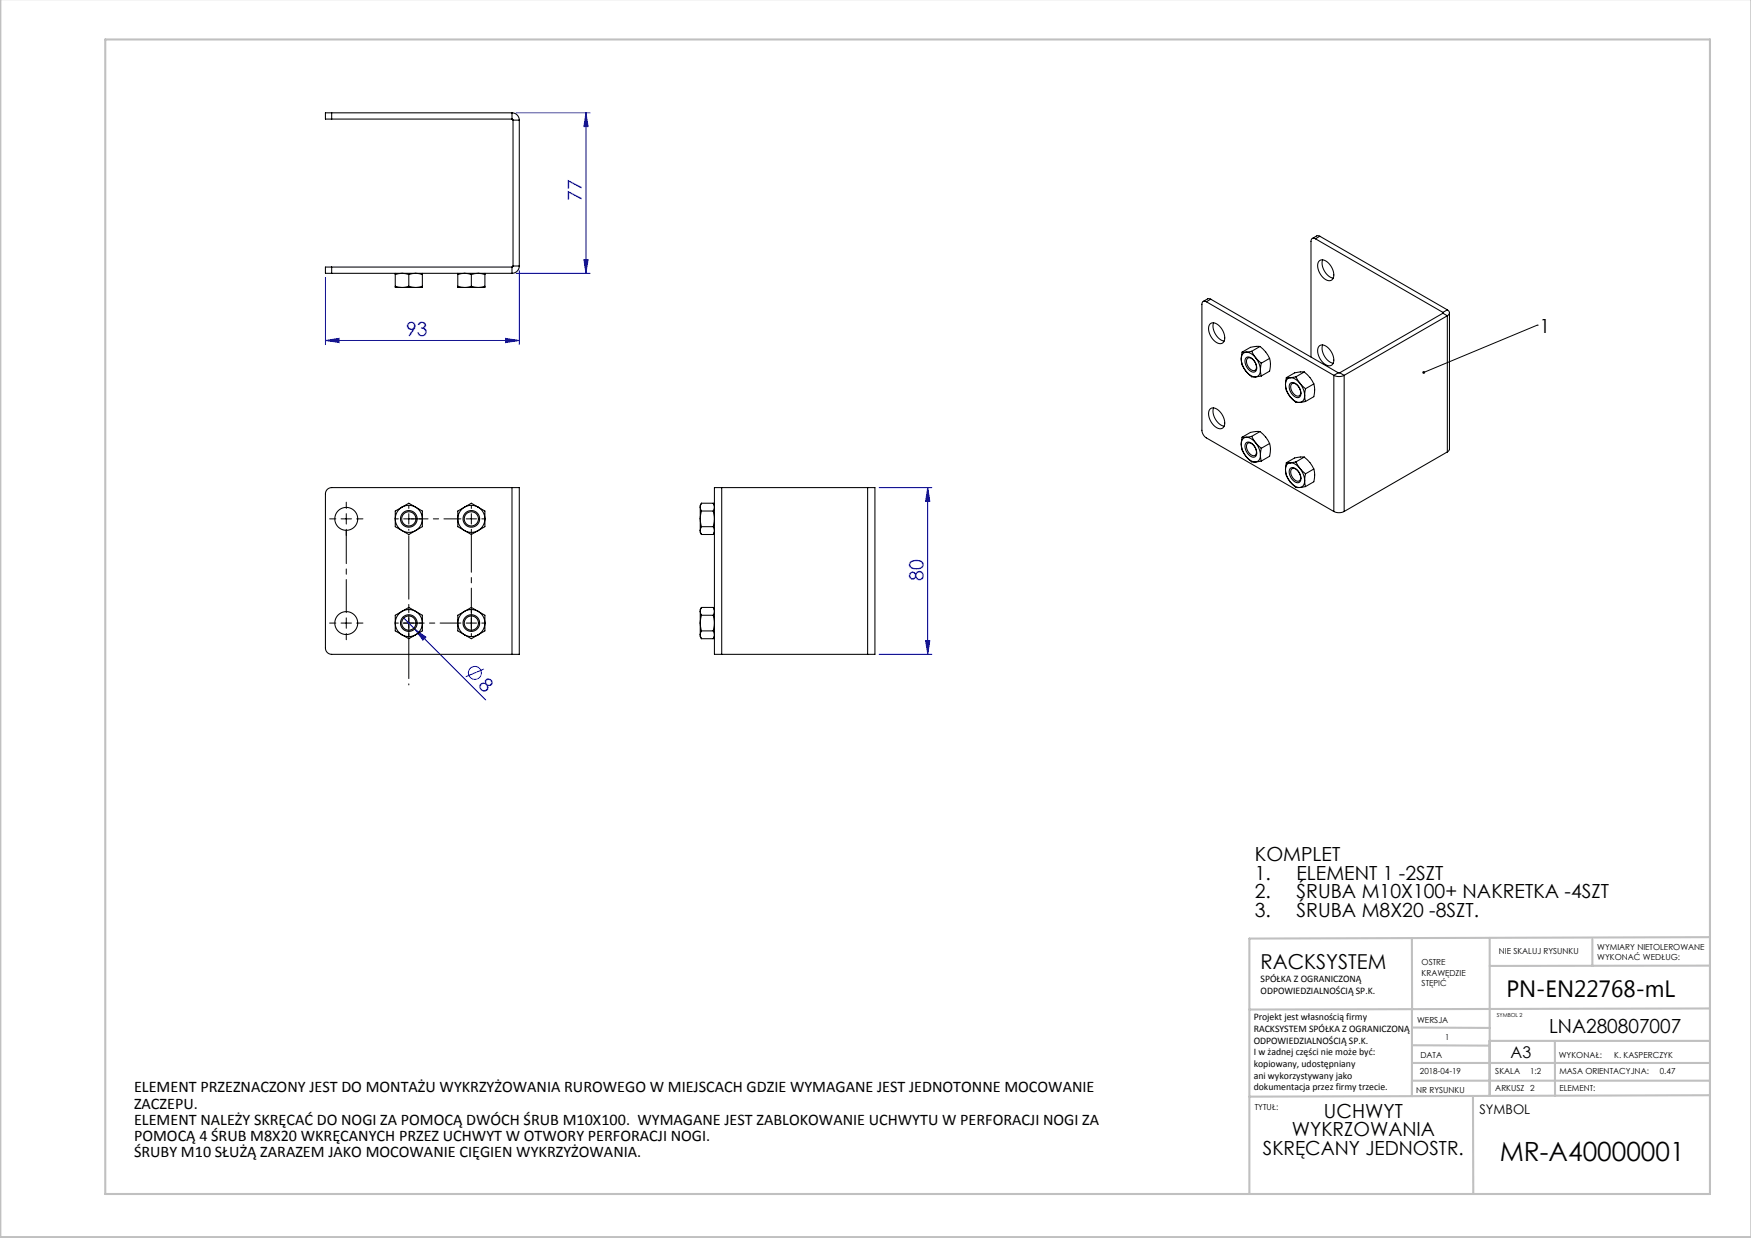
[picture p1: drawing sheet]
<svg xmlns="http://www.w3.org/2000/svg" width="420mm" height="297mm" viewBox="0 0 420 297" stroke-linecap="round" stroke-linejoin="round" font-family="sans-serif">
<g fill="none" stroke="#00f" stroke-width=".24">
<path d="M123.8 27.1h17.8M140.6 27.1v38.5M140.6 27.1l.5 3.3h-1.1zM78.1 66.6v16.1M123.8 65.6h17.8M124.6 64.8v17.9M140 62.3h1.1l-.5 3.3zM78.1 81.7l3.3-.5v1zM78.1 81.7h46.5M121.3 81.2l3.3 .5-3.3 .5zM210.9 117h12.6M222.5 117l.5 3.3h-1z"/>
<path d="M222.5 117v40M96.6 148.1l2.9 2.8M99.5 150.9l2.7 2-.8 .7zM99.5 150.9l17 17M210.9 157h12.6M222 153.7h1l-.5 3.3zM116.1 160.5l-4.4 1.9"/>
<circle cx="113.9" cy="161.4" r="1.56"/>
</g>
<g fill="none" stroke="#000" stroke-width=".24" stroke-dasharray="15.2 1.3 1.3 1.3">
<path d="M80.6 124.5h-1.5M83.1 122v-1.5M83.1 127v1.5M85.6 124.5h1.5M95.6 124.5h-.8M98.1 122v-.8M100.6 124.5h.7M113.1 122v-.8M115.6 124.5h.7M80.6 149.5h-1.5M83.1 152v1.5M85.6 149.5h1.5"/>
<path d="M95.6 149.5h-.8M98.1 147v-.8M98.1 152v.7M100.6 149.5h.7M113.1 147v-.8M113.1 152v.7M115.6 149.5h.7"/>
</g>
<path d="M83.1 147v-19.7" fill="none" stroke="#000" stroke-width=".24" stroke-dasharray="15.2 1.3 1.3 1.3" stroke-dashoffset="7.3"/>
<path d="M110.6 149.5h-13.8" fill="none" stroke="#000" stroke-width=".24" stroke-dasharray="15.2 1.3 1.3 1.3" stroke-dashoffset="10.2"/>
<path d="M110.6 124.5h-12" fill="none" stroke="#000" stroke-width=".24" stroke-dasharray="15.2 1.3 1.3 1.3" stroke-dashoffset="11.2"/>
<path d="M113.1 127v24.4" fill="none" stroke="#000" stroke-width=".24" stroke-dasharray="15.2 1.3 1.3 1.3" stroke-dashoffset="4.9"/>
<path d="M98.1 127v37.3" fill="none" stroke="#000" stroke-width=".24" stroke-dasharray="15.2 1.3 1.3 1.3" stroke-dashoffset="-1.5"/>
<g fill="none" stroke="#000" stroke-width=".24">
<path d="M368.7 78h.1M368.7 78l-27.2 11.4M81.8 124.5h2.5M83.1 123.2v2.5M96.8 124.5h2.5M98.1 123.2v2.5M111.8 124.5h2.5M113.1 123.2v2.5M81.8 149.5h2.5M83.1 148.2v2.5M96.8 149.5h2.5M98.1 148.2v2.5"/>
<path d="M111.8 149.5h2.5M113.1 148.2v2.5"/>
</g>
<g fill="none" stroke="#c0c0c0" stroke-width=".5">
<path d="M.1 -.1v296.9h419.9M25.2 9.5h385v276.9h-385zM338.7 225.2v37.8M357.3 225v37.9v-13.2M382 225.4v6.3M410.1 224.8l-110.4 .4v61.2M410.1 231.7h-52.8M338.7 259.3h71.5M338.7 255h71.5M338.7 250.8l18.6 .1M338.7 246.5l18.6 .1M357.3 249.7h52.9"/>
<path d="M373 249.7v13.2M410.1 241.9l-110.4 .3M353.3 262.9l.1 23.5M410.2 262.7l-110.5 .4"/>
</g>
<path d="M341.3 89.1a.34 .34 0 0 1 .5 .1 .34 .34 0 0 1-.1 .5 .34 .34 0 0 1-.5-.2l.3-.1-.3 .1z" fill="#000"/>
<g fill="#00f">
<path d="M99.5 150.9l2.7 2-.8 .7z"/>
<path d="M78.1 81.7l3.3-.5v1zM121.3 81.2l3.3 .5-3.3 .5z"/>
<path d="M140 62.3h1.1l-.5 3.3zM140.6 27.1l.5 3.3h-1.1z"/>
<path d="M222 153.7h1l-.5 3.3zM222.5 117l.5 3.3h-1z"/>
</g>
<g fill="none" stroke="#000" stroke-width=".25">
<path d="M79.6 27.1h-1.5v1.5h1.5M79.6 28.6h43.2M79.6 27.1v1.5M79.6 27.1h43.2M122.8 27.1a1.75 1.75 0 0 1 1.8 1.7M122.8 28.6l.3 .2M122.8 27.1v1.5M123.1 28.8h1.5M123.1 28.8v35M124.6 28.8v35M315.5 57.3a.65 .65 0 0 0-.7-.1 .65 .65 0 0 0-.3 .7v27.8M315.5 57.3l30.6 17.6"/>
<path d="M316.6 56.7l-.6-.2-1.2 .7M316.6 56.7l-1.1 .6M316.6 56.7l30.6 17.6M79.6 64.1h-1.5v1.5h1.5M79.6 64.1v1.5M79.6 65.6h43.2M79.6 64.1h43.2M94.8 65.9l1.6-.3 1.7 .3M94.8 68.7l1.6 .3M94.8 65.6v.3M94.8 68.7v.3h1.6M94.8 65.9v2.8"/>
<path d="M96.4 69h3.3M98.1 65.9l1.6-.3 1.6 .3M98.1 68.7l1.6 .3M98.1 68.7l-1.7 .3M98.1 65.9v2.8M101.3 68.7l-1.6 .3M101.3 65.6v.3M101.3 68.7v.3h-1.6M101.3 65.9v2.8M109.8 65.9l1.6-.3 1.7 .3M109.8 68.7l1.6 .3M109.8 65.6v.3"/>
<path d="M109.8 68.7v.3h1.6M109.8 65.9v2.8M111.4 69h3.3M113.1 65.9l1.6-.3 1.6 .3M113.1 68.7l1.6 .3M113.1 68.7l-1.7 .3M113.1 65.9v2.8M116.3 68.7l-1.6 .3M116.3 65.6v.3M116.3 68.7v.3h-1.6M116.3 65.9v2.8M122.8 64.1v1.5"/>
<path d="M123.1 63.8l-.3 .3M123.1 63.8h1.5M124.6 63.8a1.75 1.75 0 0 1-1.8 1.8M289.4 72.4a.65 .65 0 0 0-.8-.1 .65 .65 0 0 0-.3 .7v30.2a2.34 2.34 0 0 0 1.1 1.9l30.5 17.6M289.4 72.4l30.5 17.6M290.3 77.6a1.92 1.92 0 0 1 2.5 1 2.95 2.95 0 0 1 .5 3.6 1.92 1.92 0 0 1-2.4-.9 2.95 2.95 0 0 1-.6-3.7zM290.4 71.8l-.6-.2-1.2 .7M290.4 71.8l-1 .6M290.4 71.8l30.6 17.6M291.1 77.4a3.8 3.8 0 0 0 2.5 4.4M316.5 62.5a1.92 1.92 0 0 1 2.5 1 2.95 2.95 0 0 1 .5 3.6 1.92 1.92 0 0 1-2.5-.9 2.95 2.95 0 0 1-.5-3.7zM317.3 62.3a3.8 3.8 0 0 0 2.5 4.4"/>
<path d="M346.1 74.9v.2M346.1 75.1l-24.7 14.3M346.1 75.1l1.1 .7M347.2 74.3a.75 .75 0 0 1 .5 .7 .75 .75 0 0 1-.5 .8M347.2 75.8l-24.8 14.2M347.2 75.8v32.6M347.2 74.3l-1.1 .6M347.7 75v32.7l-.5 .7M290.3 98.1a1.92 1.92 0 0 1 2.5 .9 2.95 2.95 0 0 1 .5 3.7 1.92 1.92 0 0 1-2.4-1 2.95 2.95 0 0 1-.6-3.6zM291.1 97.9a3.8 3.8 0 0 0 2.5 4.3M297.7 86.1a5 5 0 0 0 1.2 3M297.7 86.1l.1 .6a3.9 3.9 0 0 0 1.1 2.4"/>
<path d="M297.9 84.5h1M297.9 84.5l-.2 1.6M298.9 84.5a2.96 2.96 0 0 1 2.3 1.3M298.9 89.1a2.97 2.97 0 0 0 2.3 1.3M298.9 84.5a1.41 1.41 0 0 0-1.2 1.6M298.9 89.1l.6 .7a1.65 1.65 0 0 0 1.7 .6M299 85.8a2.02 2.02 0 0 1 2.3 1.8 1.03 1.03 0 0 1 .1 1.2 1.03 1.03 0 0 1-1.2 .4 2.52 2.52 0 0 1-1.2-3.4zM299.2 86a1.8 1.8 0 0 1 2.2 1.7 .83 .83 0 0 1-.4 1.1 .83 .83 0 0 1-1.1-.2 2.11 2.11 0 0 1-.7-2.6zM300.2 84.3l1 1.5M300.2 84.3l-1.3 .2M301.2 85.8l1.3 1.3M301.2 85.8a5 5 0 0 1 1.1 3"/>
<path d="M302.2 83.1l1.4 1.3 .9 1.6M302.2 83.1h-.8a5.9 5.9 0 0 0-3.5 1.4M302.2 83.1l-2 1.2M302.3 88.8a1.41 1.41 0 0 1-1.1 1.6M302.3 88.8l.2 1.4M302.5 87.1l-.2 1.7M302.5 90.2l-1.3 .2M304.5 86l.2 1.4-.2 1.6-2 1.2M304.5 86l-2 1.1M308.3 92.3a5 5 0 0 0 1.2 2.9M308.3 92.3l.1 .5a3.9 3.9 0 0 0 1.1 2.4M308.5 90.6h1"/>
<path d="M308.5 90.6l-.2 1.7M309.5 90.6a2.97 2.97 0 0 1 2.3 1.3M309.5 95.2a2.97 2.97 0 0 0 2.3 1.3M309.5 90.6a1.41 1.41 0 0 0-1.2 1.7M309.5 95.2l.6 .7a1.65 1.65 0 0 0 1.7 .6M309.6 91.9a2.02 2.02 0 0 1 2.3 1.8 1.03 1.03 0 0 1 .1 1.2 1.03 1.03 0 0 1-1.1 .4 2.52 2.52 0 0 1-1.3-3.4zM309.8 92.1a1.8 1.8 0 0 1 2.2 1.8 .83 .83 0 0 1-.4 1.1 .83 .83 0 0 1-1.1-.3 2.11 2.11 0 0 1-.7-2.6zM310.8 90.4l1 1.5M310.8 90.4l-1.3 .2M311.8 91.9l1.3 1.4M311.8 91.9a5 5 0 0 1 1.1 3M312.8 89.2l1.4 1.4 .9 1.5"/>
<path d="M312.8 89.2h-.8a5.9 5.9 0 0 0-3.5 1.4M312.8 89.2l-2 1.2M312.9 94.9a1.41 1.41 0 0 1-1.1 1.6M312.9 94.9l.2 1.4M313.1 93.3l-.2 1.6M313.1 96.3l-1.3 .2M315.1 92.1l.2 1.4-.2 1.7-2 1.1M315.1 92.1l-2 1.2M316.5 83a1.92 1.92 0 0 1 2.5 .9 2.95 2.95 0 0 1 .5 3.7 1.92 1.92 0 0 1-2.5-1 2.95 2.95 0 0 1-.5-3.6zM317.3 82.8a3.8 3.8 0 0 0 2.5 4.3M319.9 90a2.73 2.73 0 0 0 2.5 0M319.9 90v32.7"/>
<path d="M321 89.4h.4M321 89.4l-1.1 .6M321.4 89.4l1 .6M322.4 90v32.7M122.8 117h-43.2a1.5 1.5 0 0 0-1.5 1.5v37a1.5 1.5 0 0 0 1.5 1.5h43.2M122.8 117h1.8v40h-1.8M122.8 117v40M173.1 117h-1.7v40h1.7M173.1 117h35M173.1 117v40M208.1 117h1.8v40h-1.8M208.1 117v40"/>
<path d="M297.7 106.5a5 5 0 0 0 1.2 3M297.7 106.5l.1 .6a3.9 3.9 0 0 0 1.1 2.4M297.9 104.9h1M297.9 104.9l-.2 1.6M298.9 104.9a2.97 2.97 0 0 1 2.3 1.3M298.9 109.5a2.97 2.97 0 0 0 2.3 1.3M298.9 104.9a1.41 1.41 0 0 0-1.2 1.6M298.9 109.5l.6 .7a1.65 1.65 0 0 0 1.7 .6M299 106.2a2.02 2.02 0 0 1 2.3 1.8 1.03 1.03 0 0 1 .1 1.2 1.03 1.03 0 0 1-1.2 .4 2.52 2.52 0 0 1-1.2-3.4zM299.2 106.4a1.8 1.8 0 0 1 2.2 1.8 .83 .83 0 0 1-.4 1.1 .83 .83 0 0 1-1.1-.3 2.11 2.11 0 0 1-.7-2.6zM300.2 104.7l1 1.5M300.2 104.7l-1.3 .2"/>
<path d="M301.2 106.2l1.3 1.3M301.2 106.2a5 5 0 0 1 1.1 3M302.2 103.5l1.4 1.3 .9 1.6M302.2 103.5h-.8a5.9 5.9 0 0 0-3.5 1.4M302.2 103.5l-2 1.2M302.3 109.2a1.41 1.41 0 0 1-1.1 1.6M302.3 109.2l.2 1.4M302.5 107.5l-.2 1.7M302.5 110.6l-1.3 .2M304.5 106.4l.2 1.4-.2 1.7-2 1.1M304.5 106.4l-2 1.1M308.3 112.7a5 5 0 0 0 1.2 2.9"/>
<path d="M308.3 112.7l.1 .5a3.9 3.9 0 0 0 1.1 2.4M308.5 111h1M308.5 111l-.2 1.7M309.5 111a2.97 2.97 0 0 1 2.3 1.4M309.5 115.6a2.97 2.97 0 0 0 2.3 1.4M309.5 111a1.41 1.41 0 0 0-1.2 1.7M309.5 115.6l.6 .7a1.65 1.65 0 0 0 1.7 .7M309.6 112.3a2.02 2.02 0 0 1 2.3 1.8 1.03 1.03 0 0 1 .1 1.2 1.03 1.03 0 0 1-1.1 .4 2.52 2.52 0 0 1-1.3-3.4zM309.8 112.5a1.8 1.8 0 0 1 2.2 1.8 .83 .83 0 0 1-.4 1.1 .83 .83 0 0 1-1.1-.3 2.11 2.11 0 0 1-.7-2.6zM310.8 110.8l1 1.6M310.8 110.8l-1.3 .2M311.8 112.4l1.3 1.3"/>
<path d="M311.8 112.4a5 5 0 0 1 1.1 2.9M312.8 109.7l1.4 1.3 .9 1.5M312.8 109.7l-.8-.1a5.9 5.9 0 0 0-3.5 1.4M312.8 109.7l-2 1.1M312.9 115.3a1.41 1.41 0 0 1-1.1 1.7M312.9 115.3l.2 1.4M313.1 113.7l-.2 1.6M313.1 116.7l-1.3 .3M315.1 112.5l.2 1.4-.2 1.7-2 1.1M315.1 112.5l-2 1.2M347.2 108.4l-24.8 14.3M94.8 124.5a3.2 3.2 0 0 0 1.6 2.8"/>
<path d="M94.8 124.5v1.9l1.6 .9M96.4 121.7l1.7-1 1.6 1M96.4 121.7a3.2 3.2 0 0 1 3.3 0M96.4 121.7l-1.6 .9v1.9M96.4 121.7a3.2 3.2 0 0 0-1.6 2.8M96.4 127.3a3.2 3.2 0 0 0 3.3 0M96.4 127.3l1.7 .9 1.6-.9M99.7 121.7l1.6 .9v1.9M99.7 121.7a3.2 3.2 0 0 1 1.6 2.8M101.3 124.5v1.9l-1.6 .9M101.3 124.5a3.2 3.2 0 0 1-1.6 2.8M109.8 124.5v1.9l1.6 .9"/>
<path d="M109.8 124.5a3.2 3.2 0 0 0 1.6 2.8M111.4 121.7l-1.6 .9v1.9M111.4 121.7a3.2 3.2 0 0 0-1.6 2.8M111.4 121.7l1.7-1 1.6 1M111.4 121.7a3.2 3.2 0 0 1 3.3 0M111.4 127.3l1.7 .9 1.6-.9M111.4 127.3a3.2 3.2 0 0 0 3.3 0M114.7 121.7l1.6 .9v1.9M114.7 121.7a3.2 3.2 0 0 1 1.6 2.8M116.3 124.5v1.9l-1.6 .9M116.3 124.5a3.2 3.2 0 0 1-1.6 2.8M168 124.5l.3 1.9"/>
<path d="M168 127.3l.3 .9M168 121.7l.3 .9M168 124.5v2.8M168 121.7v2.8M168 127.3v.4l.3 .5M168.3 122.6l-.3 1.9M168.3 126.4l-.3 .9M168.3 120.7l-.3 1M168.3 120.7l-.3 .5v.5M168.3 122.6h2.8M168.3 126.4h2.8M168.3 128.2h2.8"/>
<path d="M168.3 120.7h2.8M171.1 122.6l.3 1.9-.3 1.9M171.1 126.4l.3 .9-.3 .9M171.1 120.7l.3 1-.3 .9M171.1 120.7l.3 .5M171.4 127.7l-.3 .5M319.9 122.7a2.73 2.73 0 0 0 2.5 0M94.8 149.5v1.9l1.6 .9M94.8 149.5a3.2 3.2 0 0 0 1.6 2.8M96.4 152.3l1.7 .9 1.6-.9M96.4 152.3a3.2 3.2 0 0 0 3.3 0M96.4 146.7a3.3 3.3 0 0 1 3.3 0"/>
<path d="M96.4 146.7a3.2 3.2 0 0 0-1.6 2.8M96.4 146.7l1.7-1 1.6 1M96.4 146.7l-1.6 .9v1.9M99.7 146.7a3.2 3.2 0 0 1 1.6 2.8M99.7 146.7l1.6 .9v1.9M101.3 149.5v1.9l-1.6 .9M101.3 149.5a3.2 3.2 0 0 1-1.6 2.8M109.8 149.5a3.2 3.2 0 0 0 1.6 2.8M109.8 149.5v1.9l1.6 .9M111.4 152.3l1.7 .9 1.6-.9M111.4 152.3a3.2 3.2 0 0 0 3.3 0M111.4 146.7a3.3 3.3 0 0 1 3.3 0"/>
<path d="M111.4 146.7a3.2 3.2 0 0 0-1.6 2.8M111.4 146.7l-1.6 .9v1.9M111.4 146.7l1.7-1 1.6 1M114.7 146.7l1.6 .9v1.9M114.7 146.7a3.2 3.2 0 0 1 1.6 2.8M116.3 149.5v1.9l-1.6 .9M116.3 149.5a3.2 3.2 0 0 1-1.6 2.8M168 152.3l.3 .9M168 149.5l.3 1.9M168 146.7l.3 .9M168 149.5v2.8M168 146.7v2.8"/>
<path d="M168 152.3v.4l.3 .5M168.3 151.4l-.3 .9M168.3 147.6l-.3 1.9M168.3 145.7l-.3 1M168.3 145.7l-.3 .5v.5M168.3 153.2h2.8M168.3 151.4h2.8M168.3 147.6h2.8M168.3 145.7h2.8M171.1 151.4l.3 .9-.3 .9M171.1 147.6l.3 1.9-.3 1.9M171.1 145.7l.3 1-.3 .9"/>
<path d="M171.1 145.7l.3 .5M171.4 152.7l-.3 .5M173.1 157h35"/>
<circle cx="83.1" cy="124.5" r="2.75"/>
<circle cx="98.1" cy="124.5" r="2"/>
<circle cx="98.1" cy="124.5" r="1.7"/>
<circle cx="113.1" cy="124.5" r="1.7"/>
<circle cx="113.1" cy="124.5" r="2"/>
<circle cx="83.1" cy="149.5" r="2.75"/>
<circle cx="98.1" cy="149.5" r="2"/>
<circle cx="98.1" cy="149.5" r="1.7"/>
<circle cx="113.1" cy="149.5" r="1.7"/>
<circle cx="113.1" cy="149.5" r="2"/>
</g>
<text font-size="6.3" x="359.7" y="278.5">MR-A40000001</text>
<text font-size="5.6" x="361.3" y="239.1">PN-EN22768-mL</text>
<text font-size="4.9" x="302.4" y="232.4">RACKSYSTEM</text>
<g font-size="4.7" fill="#00f">
<text x="139.5" y="48.1" transform="rotate(-90 139.5 48.1)">77</text>
<text x="97.4" y="80.7">93</text>
<text x="221.5" y="139.4" transform="rotate(-90 221.5 139.4)">80</text>
<text x="114.5" y="164.5" transform="rotate(45 114.5 164.5)">8</text>
</g>
<g font-size="4.7">
<text x="369.2" y="79.8">1</text>
<text x="301" y="206.5">KOMPLET</text>
<text x="301" y="211">1.</text>
<text x="301" y="215.5">2.</text>
<text x="311" y="211">ELEMENT 1 -2SZT</text>
<text x="311" y="215.5">ŚRUBA M10X100+ NAKRETKA -4SZT</text>
<text x="301" y="220.1">3.</text>
<text x="311" y="220.1">ŚRUBA M8X20 -8SZT.</text>
<text x="371.6" y="247.8">LNA280807007</text>
<text x="317.6" y="268.1">UCHWYT</text>
<text x="309.8" y="272.6">WYKRZOWANIA</text>
<text x="302.9" y="277.1">SKRĘCANY JEDNOSTR.</text>
</g>
<g font-size="3.9">
<text x="362.3" y="253.8">A3</text>
<text x="32.2" y="262.1">ELEMENT PRZEZNACZONY JEST DO MONTAŻU WYKRZYŻOWANIA RUROWEGO W MIEJSCACH GDZIE WYMAGANE JEST JEDNOTONNE MOCOWANIE</text>
<text x="32.2" y="266">ZACZEPU.</text>
<text x="32.2" y="269.9">ELEMENT NALEŻY SKRĘCAĆ DO NOGI ZA POMOCĄ DWÓCH ŚRUB M10X100. WYMAGANE JEST ZABLOKOWANIE UCHWYTU W PERFORACJI NOGI ZA</text>
<text x="32.2" y="273.7">POMOCĄ 4 ŚRUB M8X20 WKRĘCANYCH PRZEZ UCHWYT W OTWORY PERFORACJI NOGI.</text>
<text x="32.2" y="277.6">ŚRUBY M10 SŁUŻĄ ZARAZEM JAKO MOCOWANIE CIĘGIEN WYKRZYŻOWANIA.</text>
</g>
<text font-size="3.2" x="354.9" y="267.2">SYMBOL</text>
<g font-size="2.4">
<text x="302.4" y="235.6">SPÓŁKA Z OGRANICZONĄ</text>
<text x="302.4" y="238.4">ODPOWIEDZIALNOŚCIĄ SP.K.</text>
<text x="300.7" y="244.7">Projekt jest własnością firmy</text>
<text x="300.7" y="247.5">RACKSYSTEM SPÓŁKA Z OGRANICZONĄ</text>
<text x="300.7" y="250.3">ODPOWIEDZIALNOŚCIĄ SP.K.</text>
<text x="300.7" y="253.1">I w żadnej części nie może być:</text>
<text x="300.7" y="256">kopiowany, udostępniany</text>
<text x="300.7" y="258.8">ani wykorzystywany jako</text>
<text x="300.7" y="261.6">dokumentacja przez firmy trzecie.</text>
</g>
<g font-size="2">
<text x="383.1" y="227.9">WYMIARY NIETOLEROWANE</text>
<text x="341" y="231.6">OSTRE</text>
<text x="359.5" y="228.9">NIE SKALUJ RYSUNKU</text>
<text x="383.1" y="230.4">WYKONAĆ WEDŁUG:</text>
<text x="341" y="234.1">KRAWĘDZIE</text>
<text x="341" y="236.6">STĘPIĆ</text>
<text x="339.9" y="245.4">WERSJA</text>
<text x="346.6" y="249.5">1</text>
<text x="340.6" y="257.7">2018-04-19</text>
<text x="340.7" y="253.8">DATA</text>
<text x="358.7" y="257.7">SKALA</text>
<text x="367" y="257.7">1:2</text>
<text x="373.9" y="253.8">WYKONAŁ:</text>
<text x="374.1" y="257.7">MASA ORIENTACYJNA:</text>
<text x="387.2" y="253.8">K. KASPERCZYK</text>
<text x="398.1" y="257.7">0.47</text>
<text x="339.7" y="262.3">NR RYSUNKU</text>
<text x="358.7" y="261.7">ARKUSZ 2</text>
<text x="374.1" y="261.7">ELEMENT:</text>
<text x="301" y="266.4">TYTUŁ:</text>
</g>
<text font-size="1.3" x="359" y="244">SYMBOL 2</text>
</svg>
